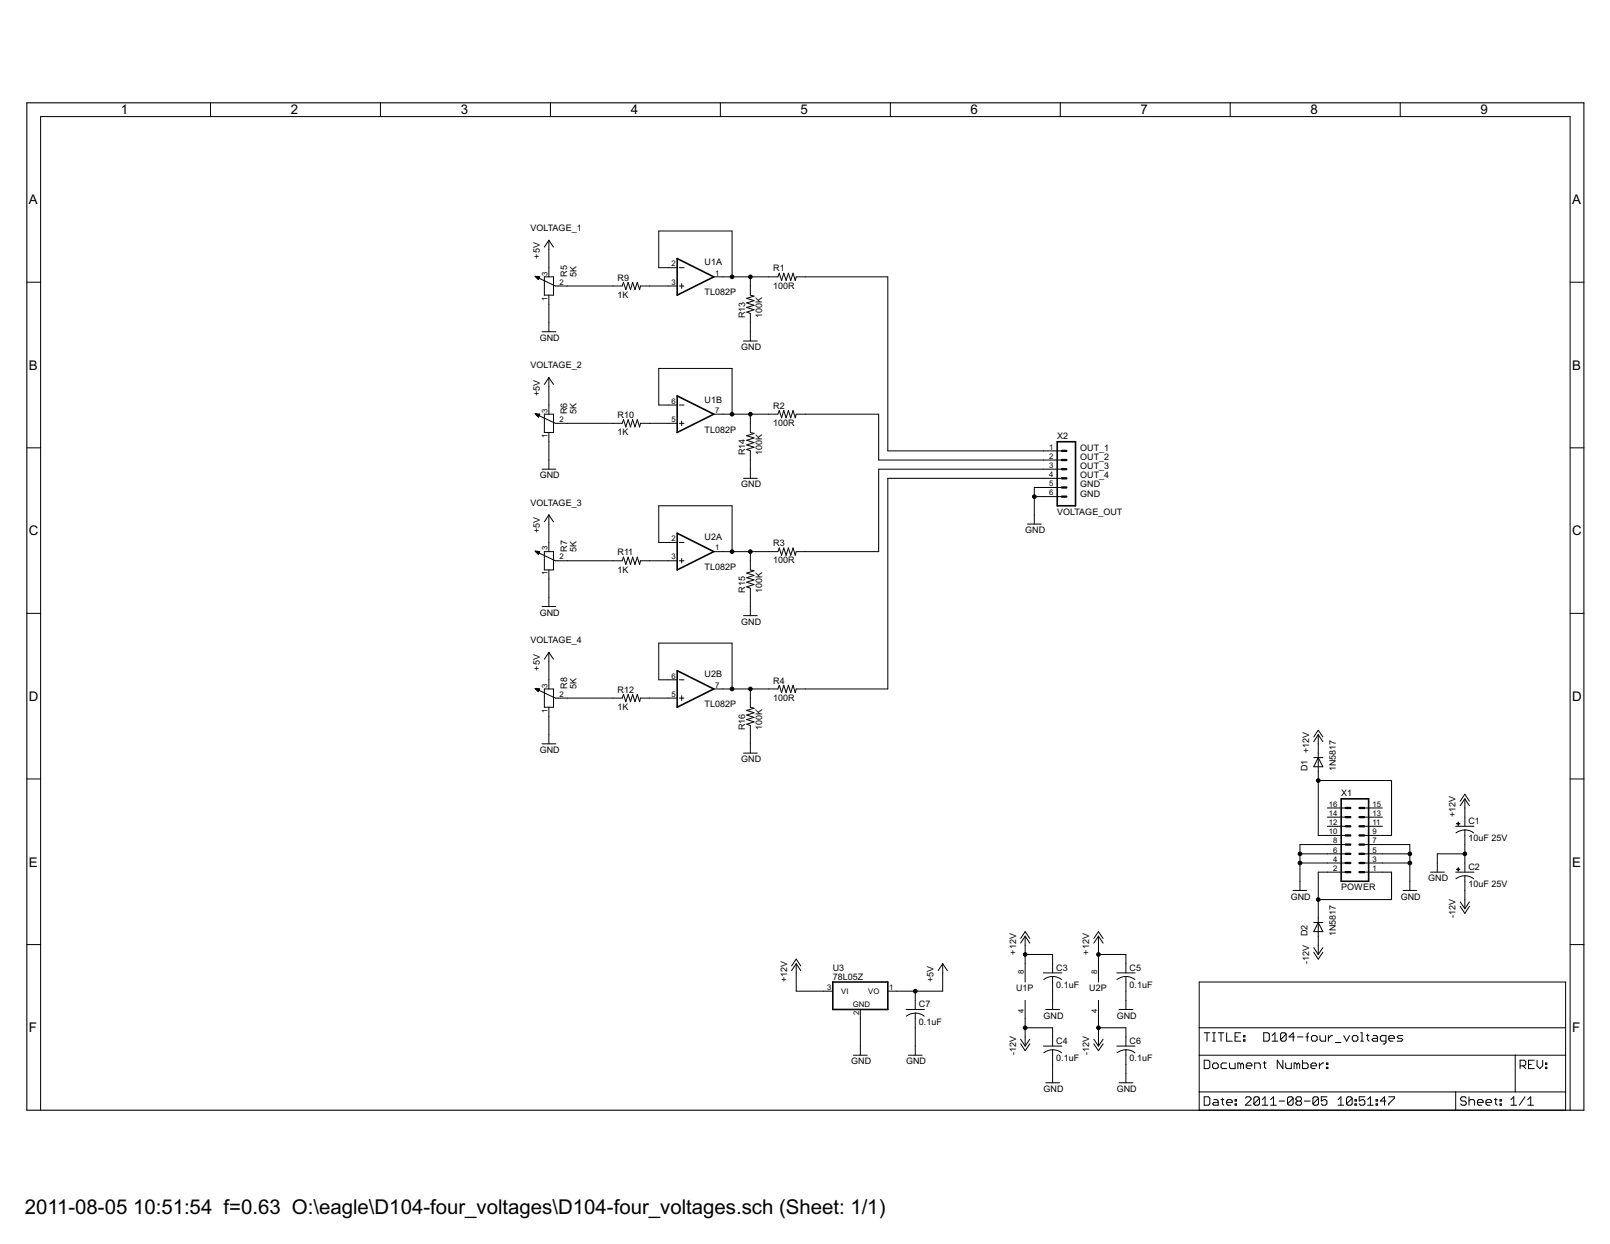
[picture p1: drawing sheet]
<svg xmlns="http://www.w3.org/2000/svg" width="279mm" height="216mm" viewBox="0 0 279 216" stroke-linecap="round" stroke-linejoin="round" font-family="sans-serif">
<path d="M4.7 17.8v174.9zM4.7 17.8h270.2zM4.7 192.7h270.2zM274.9 17.8v174.9z" fill="#000" stroke="#000" stroke-width=".19"/>
<g fill="#000" stroke="#000" stroke-width=".17">
<path d="M36.5 17.8v2.4zM66 17.8v2.4zM95.5 17.8v2.4zM125 17.8v2.4zM154.5 17.8v2.4zM184 17.8v2.4zM213.5 17.8v2.4zM243 17.8v2.4zM7 20.2v172.5zM7 20.2h265.5zM4.7 49h2.3zM92.9 48l.5 .5z"/>
<path d="M92.9 48h.6zM93 48.1h.6zM93.1 48.2h.5zM93.2 48.3h.4zM93.3 48.3h.2zM93.3 48.4h.2zM93.7 48l-.3 .5zM92.9 48h.8zM94.1 57.6h2.4zM94.5 51.2h1.6zM94.5 48v3.2zM95.2 51.2v1.6z"/>
<path d="M95.2 46.5v1.5zM95.2 56v1.6zM95.2 41.7v1.6zM95.2 41.7l-.7 1.2zM95.2 52.8v3.2zM95.2 43.3v3.2zM94.5 48h1.6zM96.1 48v3.2zM95.2 41.7l.9 1.2zM92.9 48l3.5 1.6zM96.4 49.6h.4zM96.8 49.6h1.6z"/>
<path d="M106.4 49.6h1.6zM98.4 49.6h8zM108.2 49l-.2 .6zM108.2 49l.4 1.3zM109 49l-.4 1.3zM109 49l.4 1.3zM109.8 49l-.4 1.3zM109.8 49l.4 1.3zM110.6 49l-.4 1.3zM110.6 49l.4 1.3zM111.1 49.6l-.1 .7zM111.1 49.6h1.6z"/>
<path d="M112.7 49.6h3.2zM114.3 40.1v6.4zM114.3 40.1h12.7zM115.9 46.5h1.6zM115.9 49.6h1.6zM114.3 46.5h1.6zM117.9 49.6h.8zM117.9 46.5h.8zM118.3 49.2v.8zM123.9 48h1.6zM125.5 48h1.5zM127 48h3.2z"/>
<path d="M127 40.1v7.9zM129 59.2h2.4zM129.6 54.2l1.3-.4zM129.6 53.4l1.3-.4zM129.6 52.6l1.3-.4zM129.6 51.8l1.3-.4zM130.2 49.6v1.6zM130.2 54.4v1.6zM129.6 54.2l.6 .2zM130.2 57.6v1.6zM130.2 56v1.6zM130.2 48h3.2z"/>
<path d="M130.2 48v1.6zM129.6 53.4l1.3 .4zM129.6 52.6l1.3 .4zM129.6 51.8l1.3 .4zM130.2 51.2l.7 .2zM133.4 48h1.6zM135.2 47.4l-.2 .6zM135.2 47.4l.4 1.3zM136 47.4l-.4 1.3zM136 47.4l.4 1.3zM136.8 47.4l-.4 1.3zM136.8 47.4l.4 1.3z"/>
<path d="M137.6 47.4l-.4 1.3zM137.6 47.4l.4 1.3zM138.2 48l-.2 .7zM138.2 48h1.6zM139.8 48h14.3zM154.1 48v30.3zM272.5 49h2.4zM4.7 77.7h2.3zM92.9 71.8l.5 .6zM92.9 71.8h.2zM93 71.9h.7zM93 72h.6z"/>
<path d="M93.1 72h.5zM93.2 72.1h.4zM93.2 72.2h.3zM93.3 72.2h.2zM93.3 72.3h.2zM93.7 71.9l-.3 .5zM92.9 71.8l.8 .1zM94.5 75.1h1.6zM94.5 71.9v3.2zM95.2 75.1v1.6zM95.2 70.3v1.6zM95.2 79.8v1.6z"/>
<path d="M95.2 65.5v1.6zM95.2 65.5l-.7 1.2zM95.2 76.7v3.1zM95.2 67.1v3.2zM94.5 71.9h1.6zM96.1 71.9v3.2zM95.2 65.5l.9 1.2zM92.9 71.8l3.5 1.7zM96.4 73.5h.4zM96.8 73.5h1.6zM106.4 73.5h1.6zM98.4 73.5h8z"/>
<path d="M108.2 72.8l-.2 .7zM108.2 72.8l.4 1.3zM109 72.8l-.4 1.3zM109 72.8l.4 1.3zM109.8 72.8l-.4 1.3zM109.8 72.8l.4 1.3zM110.6 72.8l-.4 1.3zM110.6 72.8l.4 1.3zM111.1 73.5l-.1 .6zM111.1 73.5h1.6zM112.7 73.5h3.2zM114.3 63.9v6.4z"/>
<path d="M114.3 63.9h12.7zM115.9 70.3h1.6zM115.9 73.5h1.6zM114.3 70.3h1.6zM117.9 73.5h.8zM117.9 70.3h.8zM118.3 73.1v.8zM123.9 71.9h1.6zM125.5 71.9h1.5zM127 71.9h3.2zM127 63.9v8zM129.6 78l1.3-.4z"/>
<path d="M129.6 77.2l1.3-.4zM129.6 76.4l1.3-.4zM129.6 75.6l1.3-.4zM130.2 73.5v1.6zM130.2 78.3v1.5zM129.6 78l.6 .3zM130.2 71.9h3.2zM130.2 71.9v1.6zM129.6 77.2l1.3 .4zM129.6 76.4l1.3 .4zM129.6 75.6l1.3 .4zM130.2 75.1l.7 .1z"/>
<path d="M133.4 71.9h1.6zM135.2 71.2l-.2 .7zM135.2 71.2l.4 1.3zM136 71.2l-.4 1.3zM136 71.2l.4 1.3zM136.8 71.2l-.4 1.3zM136.8 71.2l.4 1.3zM137.6 71.2l-.4 1.3zM137.6 71.2l.4 1.3zM138.2 71.9l-.2 .6zM138.2 71.9h1.6zM139.8 71.9h12.7z"/>
<path d="M152.5 71.9v7.9zM152.5 79.8h28.6zM154.1 78.3h27zM181.1 78.3h3.2zM181.1 79.8h3.2zM272.5 77.7h2.4zM92.9 95.7l.5 .5zM92.9 95.7h.4zM93 95.8h.6zM93.1 95.9h.5zM93.2 95.9h.4zM93.2 96h.3z"/>
<path d="M93.3 96.1h.2zM93.7 95.7l-.3 .5zM92.9 95.7h.8zM94.1 81.4h2.4zM94.5 98.9h1.6zM94.5 95.7v3.2zM95.2 94.1v1.6zM95.2 89.4v1.6zM95.2 89.4l-.7 1.2zM95.2 91v3.1zM94.5 95.7h1.6zM96.1 95.7v3.2z"/>
<path d="M95.2 89.4l.9 1.2zM92.9 95.7l3.5 1.6zM96.4 97.3h.4zM96.8 97.3h1.6zM106.4 97.3h1.6zM98.4 97.3h8zM108.2 96.7l-.2 .6zM108.2 96.7l.4 1.3zM109 96.7l-.4 1.3zM109 96.7l.4 1.3zM109.8 96.7l-.4 1.3zM109.8 96.7l.4 1.3z"/>
<path d="M110.6 96.7l-.4 1.3zM110.6 96.7l.4 1.3zM111.1 97.3l-.1 .7zM111.1 97.3h1.6zM112.7 97.3h3.2zM114.3 87.8v6.3zM114.3 87.8h12.7zM115.9 94.1h1.6zM115.9 97.3h1.6zM114.3 94.1h1.6zM117.9 97.3h.8zM117.9 94.1h.8z"/>
<path d="M118.3 96.9v.8zM123.9 95.7h1.6zM125.5 95.7h1.5zM127 95.7h3.2zM127 87.8v7.9zM129 83h2.4zM129.6 99.5l1.3-.4zM130.2 97.3v1.6zM130.2 81.4v1.6zM130.2 79.8v1.6zM130.2 95.7h3.2zM130.2 95.7v1.6z"/>
<path d="M129.6 99.5l1.3 .4zM130.2 98.9l.7 .2zM133.4 95.7h1.6zM135.2 95.1l-.2 .6zM135.2 95.1l.4 1.3zM136 95.1l-.4 1.3zM136 95.1l.4 1.3zM136.8 95.1l-.4 1.3zM136.8 95.1l.4 1.3zM137.6 95.1l-.4 1.3zM137.6 95.1l.4 1.3zM138.2 95.7l-.2 .7z"/>
<path d="M138.2 95.7h1.6zM139.8 95.7h12.7zM152.5 81.4v14.3zM152.5 81.4h28.6zM154.1 83h27zM178.3 91h2.4zM179.5 89.4v1.6zM179.5 84.6v1.6zM179.5 86.2v3.2zM181.1 81.4h3.2zM181.1 83h3.2zM181.1 84.6h3.2z"/>
<path d="M181.1 86.2h3.2zM179.5 84.6h1.6zM179.5 86.2h1.6zM4.7 106.4h2.3zM92.9 119.5l.5 .5zM92.9 119.6h.7zM93 119.6h.6zM93.1 119.7h.5zM93.1 119.8h.5zM93.2 119.8h.3zM93.3 119.9h.2zM93.3 120h.2z"/>
<path d="M92.9 119.5l.8 .1zM94.1 105.3h2.4zM94.5 119.6v3.1zM95.2 98.9v1.6zM95.2 118v1.6zM95.2 103.7v1.6zM95.2 113.2v1.6zM95.2 113.2l-.7 1.2zM95.2 100.5v3.2zM95.2 114.8v3.2zM94.5 119.6h1.6zM95.2 113.2l.9 1.2z"/>
<path d="M114.3 111.6v6.4zM114.3 111.6h12.7zM115.9 118h1.6zM114.3 118h1.6zM117.9 118h.8zM123.9 119.6h1.6zM125.5 119.6h1.5zM127 119.6h3.2zM127 111.6v8zM129 106.8h2.4zM129.6 101.9l1.3-.4zM129.6 101l1.3-.4z"/>
<path d="M129.6 100.3l1.3-.4zM130.2 102.1v1.6zM129.6 101.9l.6 .2zM130.2 105.3v1.5zM130.2 103.7v1.6zM130.2 119.6h3.2zM129.6 101l1.3 .5zM129.6 100.3l1.3 .3zM133.4 119.6h1.6zM135.2 118.9l-.2 .7zM135.2 118.9l.4 1.3zM136 118.9l.4 1.3z"/>
<path d="M136.8 118.9l.4 1.3zM137.6 118.9l.4 1.3zM138.2 119.6h1.6zM139.8 119.6h14.3zM154.1 83v36.6zM272.5 106.4h2.4zM4.7 135.2h2.3zM93.7 119.6l-.3 .4zM94.1 129.1h2.4zM94.5 122.7h1.6zM95.2 122.7v1.6zM95.2 127.5v1.6z"/>
<path d="M95.2 124.3v3.2zM96.1 119.6v3.1zM92.9 119.5l3.5 1.7zM96.4 121.2h.4zM96.8 121.2h1.6zM106.4 121.2h1.6zM98.4 121.2h8zM108.2 120.5l-.2 .7zM108.2 120.5l.4 1.3zM109 120.5l-.4 1.3zM109 120.5l.4 1.3zM109.8 120.5l-.4 1.3z"/>
<path d="M109.8 120.5l.4 1.3zM110.6 120.5l-.4 1.3zM110.6 120.5l.4 1.3zM111.1 121.2l-.1 .6zM111.1 121.2h1.6zM112.7 121.2h3.2zM115.9 121.2h1.6zM117.9 121.2h.8zM118.3 120.8v.8zM129 130.7h2.4zM129.6 125.7l1.3-.4zM129.6 124.9l1.3-.4z"/>
<path d="M129.6 124.1l1.3-.4zM129.6 123.3l1.3-.4zM130.2 121.2v1.5zM130.2 125.9v1.6zM129.6 125.7l.6 .2zM130.2 129.1v1.6zM130.2 127.5v1.6zM130.2 119.6v1.6zM129.6 124.9l1.3 .4zM129.6 124.1l1.3 .4zM129.6 123.3l1.3 .4zM130.2 122.7l.7 .2z"/>
<path d="M136 118.9l-.4 1.3zM136.8 118.9l-.4 1.3zM137.6 118.9l-.4 1.3zM138.2 119.6l-.2 .6zM228 131.5h.8zM228 133.1h1.6zM228.8 127.5v1.6zM228.8 127.5l-.8 1.2zM228.8 126.7l-.8 1.2zM228.8 132.3v1.6zM228.8 130.7v1.6zM228.8 131.5l-.8 1.6z"/>
<path d="M228.8 131.5h.8zM228.8 129.1v1.6zM228.8 135.5h12.7zM228.8 133.9v1.6zM228.8 127.5l.8 1.2zM228.8 126.7l.8 1.2zM228.8 131.5l.8 1.6zM241.5 135.5v9.5zM254.2 138.6l-.8 1.2zM254.2 137.8l-.8 1.2zM254.2 138.6l.8 1.2zM254.2 137.8l.8 1.2z"/>
<path d="M272.5 135.2h2.4zM224.4 154.5h2.4zM225.6 153v1.5zM225.6 146.6v1.6zM225.6 148.2v1.6zM225.6 149.8v3.2zM228.8 159.3v1.6zM228.8 135.5v9.5zM228.8 151.4v4.7zM228.8 151.4h1.6zM228.8 156.1v3.2zM230.4 151.4h3.1z"/>
<path d="M230.4 149.8h3.1zM230.4 148.2h3.1zM230.4 146.6h3.1zM230.4 145h3.1zM230.4 143.4h3.1zM230.4 141.8h3.1zM230.4 140.2h3.1zM225.6 146.6h4.8zM225.6 148.2h4.8zM225.6 149.8h4.8zM228.8 145h1.6zM236.7 151.4h3.2z"/>
<path d="M236.7 149.8h3.2zM236.7 148.2h3.2zM236.7 146.6h3.2zM236.7 145h3.2zM236.7 143.4h3.2zM236.7 141.8h3.2zM236.7 140.2h3.2zM239.9 146.6h4.8zM239.9 149.8h4.8zM239.9 148.2h4.8zM239.9 151.4h1.6zM239.9 145h1.6z"/>
<path d="M241.5 151.4v4.7zM228.8 156.1h12.7zM243.5 154.5h2.4zM244.7 153v1.5zM244.7 146.6v1.6zM244.7 148.2v1.6zM244.7 149.8v3.2zM248.2 151.4h2.4zM249.4 149.8v1.6zM249.4 148.2v1.6zM252.6 143.4h3.2zM252.6 151.4h3.2z"/>
<path d="M253.4 156.5l.8 1.2zM253.4 157.3l.8 1.2zM254.2 144v1zM254.2 141.8v1.6zM254.2 145v1.6zM254.2 152v1zM254.2 149.8v1.6zM254.2 153v1.5zM254.2 138.6v1.6zM254.2 156.1v1.6zM255 156.5l-.8 1.2zM255 157.3l-.8 1.2z"/>
<path d="M254.2 148.2v1.6zM254.2 146.6v1.6zM249.4 148.2h4.8zM254.2 140.2v1.6zM254.2 154.5v1.6zM4.7 163.9h2.3zM138.2 167.3v1.5zM138.2 167.3l-.8 1.1zM138.2 166.5l-.8 1.1zM138.2 168.8v3.2zM138.2 172h4.7zM138.2 167.3l.8 1.1z"/>
<path d="M138.2 166.5l.8 1.1zM142.9 172h1.6zM149.3 175.2v1.6zM154.1 172h1.6zM155.7 172h3.1zM157.2 175.2h3.2zM158.8 175.8v1zM158.8 173.6v1.6zM158.8 176.8v1.6zM158.8 172v1.6zM163.6 167.3v1.5zM163.6 167.3l-.8 1.1z"/>
<path d="M163.6 168.8v3.2zM158.8 172h4.8zM163.6 167.3l.8 1.1zM177.9 167.3v3.1zM177.9 173.6v3.2zM177.9 162.5v1.6zM177.9 162.5l-.8 1.2zM177.9 161.7l-.8 1.2zM177.9 180v1.5zM177.9 165.7v1.6zM177.9 164.1v1.6zM177.9 178.4v1.6z"/>
<path d="M177.9 176.8v1.6zM177.9 162.5l.8 1.2zM177.9 161.7l.8 1.2zM181.1 168.8h3.2zM181.5 175.2h2.4zM182.7 169.5v.9zM182.7 167.3v1.5zM182.7 170.4v1.6zM182.7 180v1.5zM182.7 173.6v1.6zM182.7 172v1.6zM182.7 165.7v1.6z"/>
<path d="M177.9 165.7h4.8zM182.7 178.4v1.6zM177.9 178.4h4.8zM190.6 167.3v3.1zM190.6 173.6v3.2zM190.6 162.5v1.6zM190.6 162.5l-.8 1.2zM190.6 161.7l-.8 1.2zM190.6 180v1.5zM190.6 165.7v1.6zM190.6 164.1v1.6zM190.6 178.4v1.6z"/>
<path d="M190.6 176.8v1.6zM190.6 162.5l.8 1.2zM190.6 161.7l.8 1.2zM193.8 168.8h3.2zM194.2 175.2h2.4zM195.4 169.5v.9zM195.4 167.3v1.5zM195.4 170.4v1.6zM195.4 180v1.5zM195.4 173.6v1.6zM195.4 172v1.6zM195.4 165.7v1.6z"/>
<path d="M190.6 165.7h4.8zM195.4 178.4v1.6zM190.6 178.4h4.8zM208.1 178.4h63.6zM208.1 170.4v8zM209 179.2h1zM210.4 179.2h.5zM211.4 179.2h1zM212.9 179.2v1.5zM214.3 179.2v1.5zM214.3 180h.5zM214.3 179.2h1z"/>
<path d="M215.8 179.7h.2zM215.8 179.7v.3zM216 179.7v.3zM215.8 180h.2zM219.3 179.2v1.5zM219.3 179.2h.7zM220 179.2l.3 .3zM220.8 179.7l.5-.5zM221.3 179.2v1.5zM222.2 179.5l.3-.3zM222.5 179.2h.5zM223 179.2l.2 .3z"/>
<path d="M223.2 179.5v.9zM223.7 180h1zM223.7 180l.7-.8zM225.1 180h1zM226.6 180h.5zM226.9 179.5l.2-.3zM227.6 180v.4zM227.6 180l.2-.3zM228 164.5l.8 1.2zM228 165.3l.8 1.2zM228 160.1h.8zM228 161.7h1.6z"/>
<path d="M227.8 179.7h.5zM228.3 179.7l.3 .3zM228.8 164.1v1.6zM229.6 164.5l-.8 1.2zM229.6 165.3l-.8 1.2zM228.8 160.9v1.6zM228.8 160.1l-.8 1.6zM228.8 160.1h.8zM228.8 162.5v1.6zM229.1 179.7v.7zM228.8 160.1l.8 1.6zM231 179.7h.2z"/>
<path d="M233.2 179.7l.5 1zM234.7 180v.4zM234.9 179.7l-.2 .3zM234.9 179.7h.5zM235.4 179.7l.2 .3zM236.1 179.2h.3zM236.4 179.2v1.5zM237.1 179.7h.5zM237.3 179.5v.9zM238.3 179.7h.5zM238.8 179.7l.3 .3zM239.1 180v.7z"/>
<path d="M239.5 180v.4zM239.5 180l.3-.3zM239.8 179.7h.7zM241 180l.3-.3zM241.3 179.7h.4zM241.7 179.7l.3 .3zM242 180v.2zM242.5 180l.2-.3zM242.7 179.7h.7zM208.1 170.4h63.6zM271.7 170.4v8zM271.7 178.4v4.7z"/>
<path d="M272.5 163.9h2.4zM148.1 183.1h2.4zM149.3 181.5v1.6zM149.3 176.8v4.7zM157.6 183.1h2.4zM158.8 181.5v1.6zM158.8 178.4v3.1zM177.1 180.4l.8 1.1zM177.1 181.2l.8 1.2zM178.7 180.4l-.8 1.1zM178.7 181.2l-.8 1.2zM181.1 181.5h3.2z"/>
<path d="M181.5 187.9h2.4zM182.7 182.2v.9zM182.7 183.1v1.6zM182.7 186.3v1.6zM182.7 184.7v1.6zM189.8 180.4l.8 1.1zM189.8 181.2l.8 1.2zM191.4 180.4l-.8 1.1zM191.4 181.2l-.8 1.2zM193.8 181.5h3.2zM194.2 187.9h2.4zM195.4 182.2v.9z"/>
<path d="M195.4 183.1v1.6zM195.4 186.3v1.6zM195.4 184.7v1.6zM208.1 192.7h44.5zM208.1 189.5v3.2zM208.1 189.5h44.5zM208.1 183.1v6.4zM208.1 178.4v4.7zM209 190.4v1.4zM209 191.8h.7zM209 184v1.5zM209 185.5h.7z"/>
<path d="M209.5 179.2v1.5zM209.7 191.8l.3-.2zM209 190.4h.7zM209.7 185.5l.3-.3zM209 184h.7zM210 190.6v1zM209.7 190.4l.3 .2zM210 184.2v1zM209.7 184l.3 .2zM210.7 191.3l-.3 .3zM210.4 180.7h.5zM210.4 184.7v.5z"/>
<path d="M210.4 185.2l.3 .3zM210.7 190.8h.5zM210.4 191.6l.3 .2zM210.7 191.3h.7zM210.7 179.2v1.5zM210.7 185.5h.5zM210.7 184.5l-.3 .2zM211.2 190.8l.2 .3zM211.2 185.5l.2-.3zM210.7 184.5h.5zM211.4 191.1v.7zM210.7 191.8h.7z"/>
<path d="M211.4 184.7v.5zM211.2 184.5l.2 .2zM211.9 190.8h.5zM211.9 179.2v1.5zM211.9 184.7v.5zM211.9 185.2l.2 .3zM212.1 190.6v1zM212.1 191.6l.3 .2zM212.1 184.5l-.2 .2zM212.1 185.5h.8zM212.9 191.1v.5zM213.1 190.8l-.2 .3z"/>
<path d="M212.9 180.7h.9zM212.1 184.5h.8zM212.9 191.6l.2 .2zM213.1 190.8h.5zM213.4 184.5v.7zM213.4 185.2l.2 .3zM213.1 191.8h.5zM213.6 190.8l.2 .3zM213.6 185.5h.7zM213.8 191.1v.2zM212.9 191.3h.9zM214.3 190.8h.3z"/>
<path d="M214.3 190.8v.3zM214.3 191.6h.3zM214.3 191.6v.2zM214.3 180.7h1zM214.3 184.5v1zM214.6 190.8v.3zM214.3 191.1h.3zM214.6 191.6v.2zM214.3 191.8h.3zM214.8 184.5v1zM214.8 184.5h.3zM215.1 184.5l.2 .2z"/>
<path d="M215.3 184.7v.8zM215.3 184.7l.3-.2zM215.6 184.5l.2 .2zM215.8 180.4h.2zM215.8 180.4v.3zM215.8 184.7v.8zM216 180.4v.3zM215.8 180.7h.2zM216.1 191.8l1-1zM216.3 184.7v.5zM216.3 184.7l.2-.2zM216.4 190.4l-.3 .2z"/>
<path d="M216.3 185.2l.2 .3zM216.5 184.5h.5zM216.4 190.4h.5zM216.5 185.5h.5zM217 184.5l.3 .2zM216.1 191.8h1zM217.1 190.6v.2zM216.9 190.4l.2 .2zM217.3 184.7v.3zM216.3 185h1zM217.6 190.6v1zM217.8 190.4l-.2 .2z"/>
<path d="M218.6 190.6l-1 1zM217.7 184.5v1zM217.7 184.5h.8zM217.8 190.4h.5zM217.6 191.6l.2 .2zM218.3 190.4l.3 .2zM217.8 191.8h.5zM218.5 184.5l.2 .2zM218.6 190.6v1zM218.3 191.8l.3-.2zM218.7 184.7v.8zM219.1 190.8l.4-.4z"/>
<path d="M219.1 191.8h.9zM219.2 184.5h.5zM219.3 180.7h.7zM219.5 184.2v1zM219.5 185.2l.2 .3zM219.5 190.4v1.4zM220 180.7l.3-.3zM220.3 179.5v.9zM220.5 190.8l.5-.4zM220.5 191.8h1zM220.8 180.7h.9zM221 190.4v1.4z"/>
<path d="M221.7 184v1.5zM221.7 184l.9 1.5zM222 191.1h.9zM222.2 179.5v.9zM222.2 180.4l1-.9zM222.2 180.4l.3 .3zM222.6 184v1.5zM222.5 180.7h.5zM223.1 184.5v.7zM223.1 185.2l.3 .3zM223.2 180.4l-.2 .3zM223.4 185.5h.7z"/>
<path d="M223.4 190.6v1zM223.4 190.6l.3-.2zM223.4 191.6l1-1zM223.7 190.4h.5zM223.4 191.6l.3 .2zM224.1 184.5v1zM224.2 190.4l.2 .2zM223.7 191.8h.5zM224.4 190.6v1zM224.4 191.6l-.2 .2zM224.4 179.2v1.5zM224.6 184.5v1z"/>
<path d="M224.6 184.5h.2zM224.8 184.5l.3 .2zM224.9 190.6l.2-.2zM224.9 191.3v.3zM224.9 191.3l.2-.2zM224.9 190.6v.2zM225.1 184.7v.8zM225.1 184.7l.2-.2zM225.1 190.4h.5zM224.9 191.6l.2 .2zM224.9 190.8l.2 .3zM225.1 191.1h.5z"/>
<path d="M225.3 184.5l.3 .2zM225.6 184.7v.8zM225.6 190.4l.3 .2zM225.6 191.1l.3 .2zM225.1 191.8h.5zM225.9 190.6v.2zM225.9 190.8l-.3 .3zM225.9 191.3v.3zM225.9 191.6l-.3 .2zM226 184v1.5zM226 185.5h.8zM226.4 191.1h1z"/>
<path d="M226.8 185.5l.2-.3zM226 184.5h.8zM226.9 179.5v1.2zM227 184.7v.5zM226.8 184.5l.2 .2zM227.5 184.7v.5zM227.5 184.7l.3-.2zM227.6 180.4l.2 .3zM227.5 185.2l.3 .3zM227.8 184.5h.4zM227.8 190.6v1zM228.1 190.4l-.3 .2z"/>
<path d="M227.8 191.6l1-1zM227.8 180.7h.5zM228.1 190.4h.5zM227.8 191.6l.3 .2zM227.8 185.5h.4zM228.2 184.5l.3 .2zM228.3 180.7l.3-.3zM228.5 184.7v.3zM227.5 185h1zM228.6 190.4l.2 .2zM228.1 191.8h.5zM228.6 180v.4z"/>
<path d="M228.8 190.6v1zM228.6 191.8l.2-.2zM229 184.5v1zM229 185l.5-.5zM229.1 180.4l.2 .3zM229.3 190.4v.7zM229.3 191.1l.5-.3zM229.3 180.7h.7zM229.5 184.5h.2zM229.3 191.6l.2 .2zM229.8 190.8h.2zM230 190.8l.3 .3z"/>
<path d="M229.5 191.8h.5zM230 179.7v1zM230.2 184.5h.2zM230.2 184.5v.2zM230.2 185.2h.2zM230.2 185.2v.3zM229.3 190.4h1zM230.3 191.1v.5zM230 191.8l.3-.2zM230.4 184.5v.2zM230.2 184.7h.2zM230.4 185.2v.3z"/>
<path d="M230.2 185.5h.2zM230.5 179.7v1zM230.5 180.2l.5-.5zM231.7 180.9h1zM232.2 190.8l.5-.4zM232.2 191.8h1zM232.7 190.4v1.4zM233.7 190.6v1zM233.7 190.6l.2-.2zM233.7 191.6l1-1zM234.2 179.7l-.5 1zM233.9 190.4h.5z"/>
<path d="M233.7 191.6l.2 .2zM234.4 190.4l.3 .2zM233.9 191.8h.5zM234.7 190.6v1zM234.4 191.8l.3-.2zM234.7 180.4l.2 .3zM234.9 180.7h.5zM235.1 190.8h.3zM235.1 190.8v.3zM235.1 191.6h.3zM235.1 191.6v.2zM235.4 190.8v.3z"/>
<path d="M235.1 191.1h.3zM235.4 191.6v.2zM235.1 191.8h.3zM235.4 180.7l.2-.3zM235.6 180v.4zM235.9 190.4v.7zM235.9 191.1l.5-.3zM235.9 191.6l.2 .2zM236.1 180.7h.5zM236.4 190.8h.2zM236.6 190.8l.3 .3zM236.1 191.8h.5z"/>
<path d="M235.9 190.4h1zM236.9 191.1v.5zM236.6 191.8l.3-.2zM237.3 190.8l.5-.4zM237.3 191.8h1zM237.3 180.4l.3 .3zM237.8 190.4v1.4zM238.1 180.4l.2-.2zM238.1 180.4l.2 .3zM238.3 180.2h.8zM238.8 190.8h.3zM238.8 190.8v.3z"/>
<path d="M238.8 191.6h.3zM238.8 191.6v.2zM239.1 190.8v.3zM238.8 191.1h.3zM239.1 191.6v.2zM238.8 191.8h.3zM238.3 180.7h.8zM239.5 191.1h1zM239.5 180.4l.3 .3zM239.8 180.7h.7zM240 181.2h.3zM240.3 190.4v1.4z"/>
<path d="M240.3 190.4l-.8 .7zM240.5 180.9l-.2 .3zM240.5 179.7v1.2zM241 190.4h1zM241 191.6v.2zM241 180v.4zM241 180.4l.3 .3zM241.3 180.7h.4zM242 190.4v.2zM242 190.6l-1 1zM241 180.2h1zM242.5 180.7h.7z"/>
<path d="M242.5 180l.2 .2zM243.4 180.4l-.2 .3zM242.7 180.2h.5zM243.2 180.2l.2 .2zM252.6 189.5v3.2zM252.6 189.5h10.4zM252.6 192.7h19.1zM253.5 190.6v.2zM253.5 190.8l.2 .3zM253.7 190.4l-.2 .2zM253.7 191.1h.5zM253.5 191.6l.2 .2z"/>
<path d="M253.7 190.4h.5zM254.2 191.1l.2 .2zM253.7 191.8h.5zM254.2 190.4l.2 .2zM254.4 191.3v.3zM254.4 191.6l-.2 .2zM254.9 190.4v1.4zM254.9 191.1l.3-.3zM255.2 190.8h.5zM255.7 190.8l.2 .3zM255.9 191.1v.7zM256.4 191.1v.5z"/>
<path d="M256.4 191.1l.2-.3zM256.4 191.6l.2 .2zM256.6 190.8h.5zM256.6 191.8h.5zM257.1 190.8l.3 .3zM257.4 191.1v.2zM256.4 191.3h1zM257.9 191.1v.5zM258.1 190.8l-.2 .3zM257.9 191.6l.2 .2zM258.1 190.8h.5zM258.1 191.8h.5z"/>
<path d="M258.6 190.8l.2 .3zM258.8 191.1v.2zM257.9 191.3h.9zM259.3 190.8h.5zM259.6 190.6v1zM259.6 191.6l.2 .2zM260.3 190.8h.2zM260.3 190.8v.3zM260.3 191.6h.2zM260.3 191.6v.2zM260.5 190.8v.3zM260.3 191.1h.2z"/>
<path d="M260.5 191.6v.2zM260.3 191.8h.2zM262.7 190.4l-.5 .4zM262.2 191.8h1zM262.7 190.4v1.4zM263 183.1v6.4zM208.1 183.1h54.9zM263 189.5h8.7zM264.6 190.4l-.9 1.4zM263.8 184v1.5zM263.8 184h.7zM264.3 185l.5 .5z"/>
<path d="M264.5 184l.3 .2zM263.8 185h.7zM264.8 184.2v.5zM264.8 184.7l-.3 .3zM265.1 190.8l.5-.4zM265.1 191.8h1zM265.3 184v1.5zM265.3 185.5h1zM265.3 184.7h.4zM265.6 190.4v1.4zM265.3 184h1zM266.7 184v1z"/>
<path d="M266.7 185l.5 .5zM267.2 185.5l.5-.5zM267.7 184v1zM268.2 184.5h.2zM268.2 184.5v.2zM268.2 185.2h.2zM268.2 185.2v.3zM268.4 184.5v.2zM268.2 184.7h.2zM268.4 185.2v.3zM268.2 185.5h.2zM263 183.1h8.7z"/>
<path d="M271.7 183.1v6.4zM271.7 189.5v3.2zM272.5 20.2v172.5z"/>
<circle cx="127" cy="48" r=".32"/>
<circle cx="130.2" cy="48" r=".32"/>
<circle cx="127" cy="71.9" r=".32"/>
<circle cx="130.2" cy="71.9" r=".32"/>
<circle cx="127" cy="95.7" r=".32"/>
<circle cx="130.2" cy="95.7" r=".32"/>
<circle cx="179.5" cy="86.2" r=".32"/>
<circle cx="127" cy="119.6" r=".32"/>
<circle cx="130.2" cy="119.6" r=".32"/>
<circle cx="228.8" cy="135.5" r=".32"/>
<circle cx="225.6" cy="148.2" r=".32"/>
<circle cx="225.6" cy="149.8" r=".32"/>
<circle cx="228.8" cy="156.1" r=".32"/>
<circle cx="244.7" cy="149.8" r=".32"/>
<circle cx="244.7" cy="148.2" r=".32"/>
<circle cx="254.2" cy="148.2" r=".32"/>
<circle cx="158.8" cy="172" r=".32"/>
<circle cx="177.9" cy="178.4" r=".32"/>
<circle cx="177.9" cy="165.7" r=".32"/>
<circle cx="190.6" cy="178.4" r=".32"/>
<circle cx="190.6" cy="165.7" r=".32"/>
</g>
<path d="M252.7 144.6a2.52 2.52 0 0 1 3.1 0M252.7 152.5a2.48 2.48 0 0 1 3.1 0M157.3 176.4a2.55 2.55 0 0 1 3.1 0M181.1 170a2.52 2.52 0 0 1 3.1 0M193.8 170a2.55 2.55 0 0 1 3.2 0M181.1 182.7a2.52 2.52 0 0 1 3.1 0M193.8 182.7a2.55 2.55 0 0 1 3.2 0" fill="none" stroke="#000" stroke-width=".17"/>
<path d="M252.8 142.9l.5 .1zM252.8 150.9h.5zM253 142.7l.1 .5zM253 150.6l.1 .6z" fill="#000" stroke="#000" stroke-width=".17"/>
<g fill="#000" stroke="#000" stroke-width=".28">
<path d="M117.5 44.9v6.3zM117.5 44.9l6.4 3.1zM117.5 51.2l6.4-3.2zM117.5 68.7v6.4zM117.5 68.7l6.4 3.2zM117.5 75.1l6.4-3.2zM183.5 76.7h3.1zM183.5 76.7v11.1zM117.5 92.5v6.4zM117.5 92.5l6.4 3.2zM117.5 98.9l6.4-3.2zM186.6 76.7v11.1z"/>
<path d="M183.5 87.8h3.1zM117.5 116.4l6.4 3.2zM117.5 122.7l6.4-3.1zM117.5 116.4v6.3zM232.7 138.6v14.4zM232.7 138.6h4.8zM232.7 153h4.8zM237.5 138.6v14.4zM144.5 175.2h9.6zM144.5 170.4v4.8zM154.1 170.4v4.8zM144.5 170.4h9.6z"/>
</g>
<g fill="#000" stroke="#000" stroke-width=".4">
<path d="M184.3 79.8h.8zM184.3 78.3h.8zM184.3 81.4h.8zM184.3 84.6h.8zM184.3 83h.8zM184.3 86.2h.8zM233.5 148.2h.8zM233.5 149.8h.8zM233.5 151.4h.8zM233.5 145h.8zM233.5 146.6h.8zM233.5 140.2h.8z"/>
<path d="M233.5 141.8h.8zM233.5 143.4h.8zM235.9 148.2h.8zM235.9 149.8h.8zM235.9 151.4h.8zM235.9 145h.8zM235.9 146.6h.8zM235.9 140.2h.8zM235.9 141.8h.8zM235.9 143.4h.8z"/>
</g>
<g font-size="4">
<text x="4.3" y="210.6">2011-08-05</text>
<text x="23.1" y="210.6">10:51:54 f=0.63 O:\eagle\D104-four_voltages\D104-four_voltages.sch (Sheet: 1/1)</text>
</g>
<g font-size="2.6">
<text x="21" y="19.9">1</text>
<text x="50.5" y="19.9">2</text>
<text x="80" y="19.9">3</text>
<text x="109.5" y="19.9">4</text>
<text x="138.9" y="19.9">5</text>
<text x="168.4" y="19.9">6</text>
<text x="197.9" y="19.9">7</text>
<text x="227.4" y="19.9">8</text>
<text x="256.9" y="19.9">9</text>
<text x="5" y="35.4">A</text>
<text x="272.9" y="35.4">A</text>
<text x="5" y="64.2">B</text>
<text x="272.9" y="64.2">B</text>
<text x="5" y="92.9">C</text>
<text x="272.9" y="92.9">C</text>
<text x="5" y="121.6">D</text>
<text x="272.9" y="121.6">D</text>
<text x="5" y="150.4">E</text>
<text x="272.9" y="150.4">E</text>
<text x="5" y="179.1">F</text>
<text x="272.9" y="179.1">F</text>
</g>
<g font-size="1.7">
<text x="92.1" y="40.1">VOLTAGE_1</text>
<text x="93.7" y="44.9" transform="rotate(-90 93.7 44.9)">+5V</text>
<text x="122.3" y="46.1">U1A</text>
<text x="134.2" y="47.1">R1</text>
<text x="98.4" y="48" transform="rotate(-90 98.4 48)">R5</text>
<text x="100" y="48" transform="rotate(-90 100 48)">5K</text>
<text x="107.2" y="51.7">1K</text>
<text x="107.2" y="48.7">R9</text>
<text x="122.3" y="51.2">TL082P</text>
<text x="134.2" y="50.1">100R</text>
<text x="93.7" y="59.2">GND</text>
<text x="129.3" y="55.2" transform="rotate(-90 129.3 55.2)">R13</text>
<text x="132.3" y="55.2" transform="rotate(-90 132.3 55.2)">100K</text>
<text x="92.1" y="63.9">VOLTAGE_2</text>
<text x="128.6" y="60.8">GND</text>
<text x="93.7" y="68.7" transform="rotate(-90 93.7 68.7)">+5V</text>
<text x="98.4" y="71.9" transform="rotate(-90 98.4 71.9)">R6</text>
<text x="100" y="71.9" transform="rotate(-90 100 71.9)">5K</text>
<text x="122.3" y="69.9">U1B</text>
<text x="134.2" y="70.9">R2</text>
<text x="107.2" y="75.5">1K</text>
<text x="107.2" y="72.5">R10</text>
<text x="122.3" y="75.1">TL082P</text>
<text x="134.2" y="74">100R</text>
<text x="183.5" y="76.2">X2</text>
<text x="93.7" y="83">GND</text>
<text x="129.3" y="79" transform="rotate(-90 129.3 79)">R14</text>
<text x="132.3" y="79" transform="rotate(-90 132.3 79)">100K</text>
<text x="187.4" y="78.2">OUT_1</text>
<text x="187.4" y="79.8">OUT_2</text>
<text x="187.4" y="81.4">OUT_3</text>
<text x="187.4" y="83">OUT_4</text>
<text x="92.1" y="87.8">VOLTAGE_3</text>
<text x="128.6" y="84.6">GND</text>
<text x="183.5" y="89.4">VOLTAGE_OUT</text>
<text x="187.4" y="84.6">GND</text>
<text x="187.4" y="86.2">GND</text>
<text x="93.7" y="92.5" transform="rotate(-90 93.7 92.5)">+5V</text>
<text x="98.4" y="95.7" transform="rotate(-90 98.4 95.7)">R7</text>
<text x="100" y="95.7" transform="rotate(-90 100 95.7)">5K</text>
<text x="122.3" y="93.7">U2A</text>
<text x="134.2" y="94.8">R3</text>
<text x="177.9" y="92.5">GND</text>
<text x="107.2" y="99.4">1K</text>
<text x="107.2" y="96.4">R11</text>
<text x="122.3" y="98.9">TL082P</text>
<text x="134.2" y="97.8">100R</text>
<text x="93.7" y="106.9">GND</text>
<text x="129.3" y="102.9" transform="rotate(-90 129.3 102.9)">R15</text>
<text x="132.3" y="102.9" transform="rotate(-90 132.3 102.9)">100K</text>
<text x="92.1" y="111.6">VOLTAGE_4</text>
<text x="128.6" y="108.4">GND</text>
<text x="93.7" y="116.4" transform="rotate(-90 93.7 116.4)">+5V</text>
<text x="98.4" y="119.6" transform="rotate(-90 98.4 119.6)">R8</text>
<text x="100" y="119.6" transform="rotate(-90 100 119.6)">5K</text>
<text x="122.3" y="117.6">U2B</text>
<text x="134.2" y="118.6">R4</text>
<text x="107.2" y="123.2">1K</text>
<text x="107.2" y="120.2">R12</text>
<text x="122.3" y="122.7">TL082P</text>
<text x="134.2" y="121.6">100R</text>
<text x="93.7" y="130.7">GND</text>
<text x="129.3" y="126.7" transform="rotate(-90 129.3 126.7)">R16</text>
<text x="132.3" y="126.7" transform="rotate(-90 132.3 126.7)">100K</text>
<text x="128.6" y="132.3">GND</text>
<text x="226.9" y="133.9" transform="rotate(-90 226.9 133.9)">D1 +12V</text>
<text x="231.8" y="133.9" transform="rotate(-90 231.8 133.9)">1N5817</text>
<text x="232.7" y="138.2">X1</text>
<text x="252.6" y="141.8" transform="rotate(-90 252.6 141.8)">+12V</text>
<text x="254.8" y="143">C1</text>
<text x="254.8" y="146">10uF 25V</text>
<text x="232.7" y="154.5">POWER</text>
<text x="247.8" y="152.9">GND</text>
<text x="254.8" y="154">10uF 25V</text>
<text x="254.8" y="151">C2</text>
<text x="224" y="156.1">GND</text>
<text x="243.1" y="156.1">GND</text>
<text x="252.6" y="159.3" transform="rotate(-90 252.6 159.3)">-12V</text>
<text x="176.3" y="165.7" transform="rotate(-90 176.3 165.7)">+12V</text>
<text x="189" y="165.7" transform="rotate(-90 189 165.7)">+12V</text>
<text x="226.9" y="162.5" transform="rotate(-90 226.9 162.5)">D2</text>
<text x="227.2" y="167.3" transform="rotate(-90 227.2 167.3)">-12V</text>
<text x="231.8" y="162.5" transform="rotate(-90 231.8 162.5)">1N5817</text>
<text x="136.6" y="170.4" transform="rotate(-90 136.6 170.4)">+12V</text>
<text x="144.5" y="170">78L05Z</text>
<text x="144.5" y="168.4">U3</text>
<text x="162" y="170.4" transform="rotate(-90 162 170.4)">+5V</text>
<text x="176.3" y="172">U1P</text>
<text x="183.3" y="171.5">0.1uF</text>
<text x="183.3" y="168.4">C3</text>
<text x="189" y="172">U2P</text>
<text x="196" y="171.5">0.1uF</text>
<text x="196" y="168.4">C5</text>
<text x="159.5" y="177.8">0.1uF</text>
<text x="159.5" y="174.8">C7</text>
<text x="181.1" y="176.8">GND</text>
<text x="193.8" y="176.8">GND</text>
<text x="147.7" y="184.7">GND</text>
<text x="157.2" y="184.7">GND</text>
<text x="176.3" y="183.1" transform="rotate(-90 176.3 183.1)">-12V</text>
<text x="183.3" y="184.2">0.1uF</text>
<text x="183.3" y="181.2">C4</text>
<text x="189" y="183.1" transform="rotate(-90 189 183.1)">-12V</text>
<text x="196" y="184.2">0.1uF</text>
<text x="196" y="181.2">C6</text>
<text x="181.1" y="189.5">GND</text>
<text x="193.8" y="189.5">GND</text>
</g>
<g font-size="1.5">
<text x="95" y="47.8" transform="rotate(-90 95 47.8)">3</text>
<text x="116.5" y="46.2">2</text>
<text x="124.1" y="47.8">1</text>
<text x="95" y="52.2" transform="rotate(-90 95 52.2)">1</text>
<text x="97.1" y="49.4">2</text>
<text x="116.5" y="49.4">3</text>
<text x="95" y="71.7" transform="rotate(-90 95 71.7)">3</text>
<text x="116.5" y="70.1">6</text>
<text x="124.1" y="71.7">7</text>
<text x="95" y="76" transform="rotate(-90 95 76)">1</text>
<text x="97.1" y="73.3">2</text>
<text x="116.5" y="73.3">5</text>
<text x="182.1" y="78">1</text>
<text x="182.1" y="79.6">2</text>
<text x="182.1" y="81.2">3</text>
<text x="182.1" y="82.8">4</text>
<text x="182.1" y="84.4">5</text>
<text x="182.1" y="86">6</text>
<text x="95" y="95.5" transform="rotate(-90 95 95.5)">3</text>
<text x="116.5" y="93.9">2</text>
<text x="124.1" y="95.5">1</text>
<text x="95" y="99.9" transform="rotate(-90 95 99.9)">1</text>
<text x="97.1" y="97.1">2</text>
<text x="116.5" y="97.1">3</text>
<text x="95" y="119.3" transform="rotate(-90 95 119.3)">3</text>
<text x="116.5" y="117.8">6</text>
<text x="124.1" y="119.3">7</text>
<text x="95" y="123.7" transform="rotate(-90 95 123.7)">1</text>
<text x="97.1" y="120.9">2</text>
<text x="116.5" y="120.9">5</text>
<text x="230.6" y="143.2">12</text>
<text x="230.6" y="141.6">14</text>
<text x="230.6" y="140">16</text>
<text x="238.2" y="143.2">11</text>
<text x="238.2" y="141.6">13</text>
<text x="238.2" y="140">15</text>
<text x="230.6" y="144.8">10</text>
<text x="231.3" y="149.5">4</text>
<text x="231.3" y="148">6</text>
<text x="231.3" y="146.4">8</text>
<text x="238.2" y="149.5">3</text>
<text x="238.2" y="148">5</text>
<text x="238.2" y="146.4">7</text>
<text x="238.2" y="144.8">9</text>
<text x="231.3" y="151.1">2</text>
<text x="238.2" y="151.1">1</text>
<text x="143.6" y="171.8">3</text>
<text x="146" y="172.5">VI</text>
<text x="150.7" y="172.5">VO</text>
<text x="154.3" y="171.8">1</text>
<text x="177.7" y="169" transform="rotate(-90 177.7 169)">8</text>
<text x="190.4" y="169" transform="rotate(-90 190.4 169)">8</text>
<text x="148" y="174.7">GND</text>
<text x="149.1" y="176.2" transform="rotate(-90 149.1 176.2)">2</text>
<text x="177.7" y="175.8" transform="rotate(-90 177.7 175.8)">4</text>
<text x="190.4" y="175.8" transform="rotate(-90 190.4 175.8)">4</text>
</g>
</svg>
